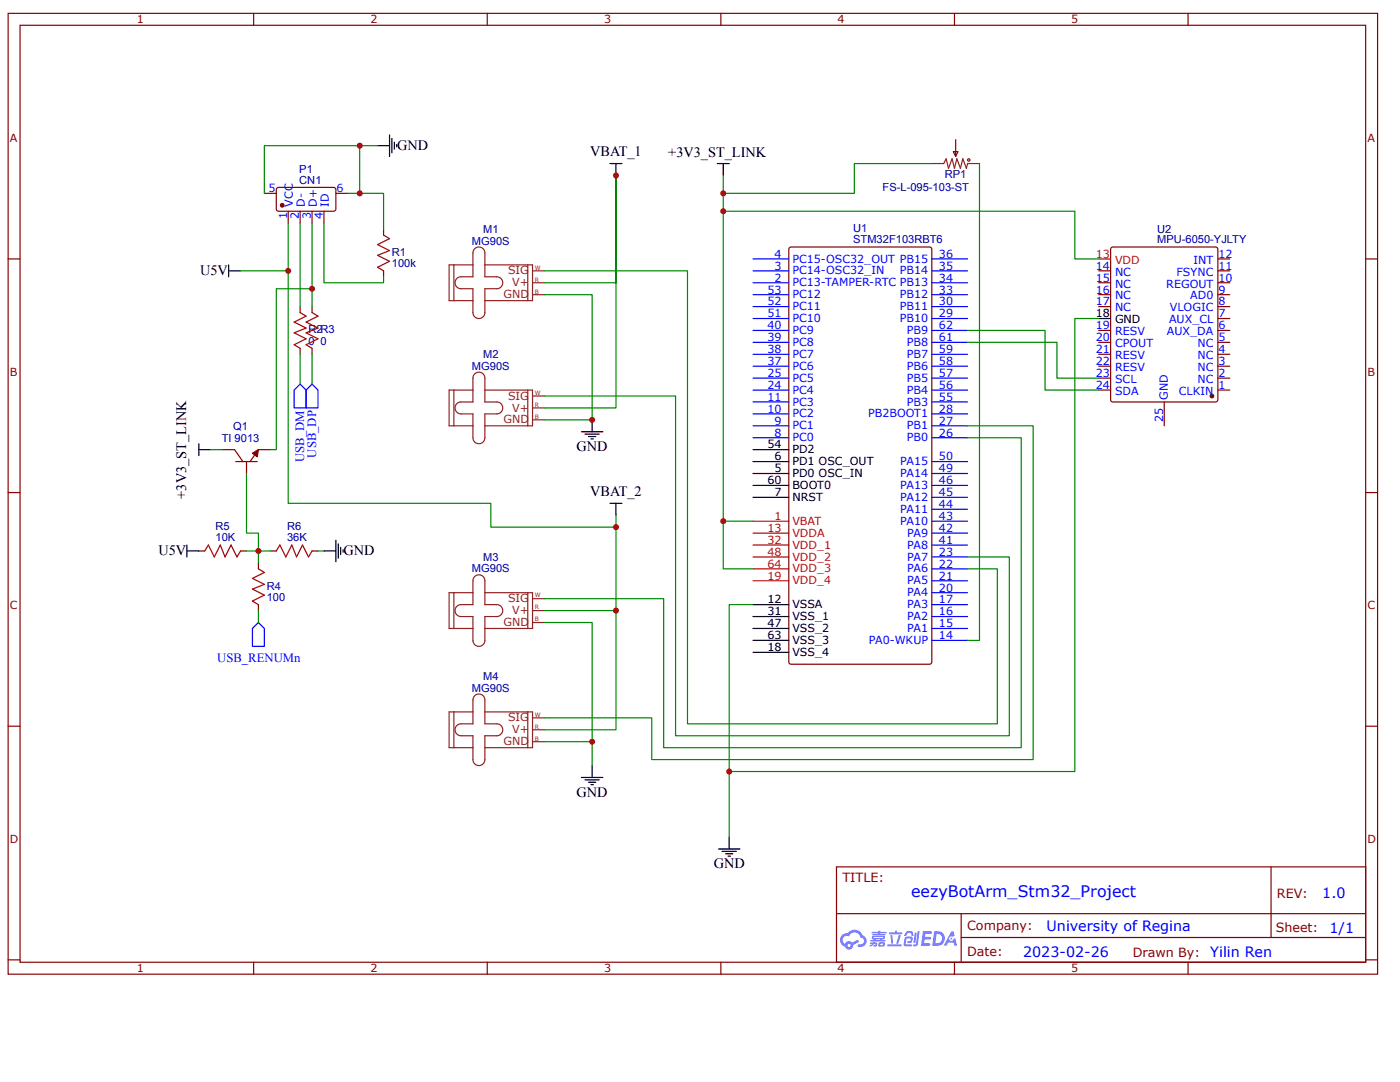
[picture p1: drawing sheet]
<svg xmlns="http://www.w3.org/2000/svg" width="279mm" height="216mm" viewBox="0 0 279 216" stroke-linecap="round" stroke-linejoin="round" font-family="sans-serif">
<g fill="none" stroke="#800" stroke-width=".24">
<path d="M1.6 2.7h273.3v191.7h-273.3zM4 5h268.5v187h-268.5zM50.6 2.7v2.3M97.2 2.7v2.3M143.9 2.7v2.3M190.5 2.7v2.3M237.1 2.7v2.3M1.6 51.7h2.4M272.5 51.7h2.4M1.6 98.3h2.4M272.5 98.3h2.4M1.6 144.9h2.4"/>
<path d="M272.5 144.9h2.4M166.9 173h105.6v19h-105.6zM253.7 173v14.1M1.6 191.5h2.4M50.6 192v2.4M97.2 192v2.4M143.9 192v2.4M167 182.3h105.5M190.5 192v2.4M191.8 187.1h80.7M191.8 182.3v9.5M237.1 192v2.4"/>
<path d="M272.5 191.5h2.4"/>
</g>
<g fill="#58f">
<path d="M184.2 185.8h1.5l.3 .1-.1 .4h-.1h-1.1l-.1 .6h1l.2 .3-.2 .3h-1.1l-.1 .7h1l.2 .1v.3l-1.8 .1z"/>
<path d="M189.8 185.9h.5l.2 .8-.4 .2a.46 .46 0 0 0-.7 .2 .46 .46 0 0 0 .3 .6 .46 .46 0 0 0 .6-.3l.3-.2 .4 1.5h-.5l-.2-.6h-1.1l-.3 .6h-.6z"/>
<path d="M182.6 186.1h.4l-.3 1.9-.2 .2-.2-.2z"/>
<path d="M183.1 185.8h.4l-.3 2.6a.53 .53 0 0 1-.4 .4 .53 .53 0 0 1-.6-.2l.6-.3z"/>
<path d="M180.9 185.9l.4-.1h.7l.3 .9-.3 .1-.3-.6h-.5l-.4 .6-.3-.1z"/>
<path d="M180.7 187l1.1-.1a.69 .69 0 0 1 .4 .7 .69 .69 0 0 1-.6 .6h-.4l-.1-.2 .2-.2h.4l.1-.5h-.9l-.2 1.1 1.2 .1 .1 .2-.2 .1h-1.1l-.3-.1-.1-.4z"/>
<path d="M177.1 188.4h2.7l.2 .3-.2 .1h-2.6z"/>
<path d="M179.4 186.6h.4a2.62 2.62 0 0 1-.8 1.8l-.1-.2z"/>
<path d="M177.7 186.6h.4l.1 1.5-.1 .2-.2-.1z"/>
<path d="M177.4 186h1.2l.1-.3h.3v.3h.9l.2 .3-.2 .1h-2.4z"/>
<path d="M173.7 188.1l.9-.2-.1 .2 .6 .1-.1 .6-.7 .1v-.3h.4v-.2a.42 .42 0 0 0-.6 .3l-.5 .2-.1-.3 .6-.2h-.4z"/>
<path d="M174 185.9h1.3v-.1l.4-.1v.3h1.1l.2 .1-.2 .1h-1.2v.2h1l.1 .1-.1 .1h-2.4l-.1-.2h1.1v-.2h-1.2z"/>
<path d="M186.4 185.8l-.3 2.9h.8a1.46 1.46 0 0 0 1.7-1.5 1.46 1.46 0 0 0-1.7-1.4zM186.9 186.3a.98 .98 0 0 1 1.1 1.1 .98 .98 0 0 1-1.3 .8z"/>
<path d="M174.1 186.9l-.1 .4 .4 .1v.2h-.7v.2h2.9l.1-.1-.1-.1h-.6l.1-.1a.4 .4 0 0 0 .5-.2 .4 .4 0 0 0-.2-.6h-2.1zM174.4 187l1.8 .1-.1 .1h-1.7zM174.8 187.4h.9l-.1 .2h-.8z"/>
<path d="M175.4 188.1v.7h1.1v-.8zM175.7 188.3h.5v.3h-.5z"/>
<path d="M168 186.6a1.38 1.38 0 0 0 .6 2.3 .84 .84 0 0 0 1 .6 .84 .84 0 0 0 .7-.9l1.1-.7-.2-.4-1.1 .6-.4-.3a.83 .83 0 0 0-1 .6 .85 .85 0 0 1-.5-1.2 .85 .85 0 0 1 1.2-.3 1.22 1.22 0 0 1 1.3-.8 1.22 1.22 0 0 1 1.1 1 .7 .7 0 0 1 .6 .9 .7 .7 0 0 1-1 .4l-.2 .3a1.01 1.01 0 0 0 1.2 .1 1.2 1.2 0 0 0 .5-1.2 1.2 1.2 0 0 0-.8-1 1.78 1.78 0 0 0-3-.4l-.6 .1zM169.1 188.6a.35 .35 0 0 1 .7 0 .35 .35 0 0 1-.7 0z"/>
<circle cx="189.9" cy="187.3" r=".18"/>
</g>
<path d="M157.6 49.4l.3-.1h27.6l.4 .3 .1 82.5-.3 .4h-27.8l-.4-.3-.1-82.4z" fill="none" stroke="#800000" stroke-width=".24"/>
<path d="M150.3 104h7.1M150.3 106.4h7.1M150.3 115.9h7.1M150.3 108.8h7.1M150.3 111.1h7.1M150.3 113.5h7.1" fill="none" stroke="#f00" stroke-width=".24"/>
<g fill="none" stroke="#00f" stroke-width=".24">
<path d="M150.3 56.4h7.1M150.3 54h7.1M150.3 51.7h7.1M150.3 58.8h7.1M186 56.4h7.1M186 54h7.1M186 51.7h7.1M186 58.8h7.1M150.3 77.8h7.1M150.3 75.5h7.1M150.3 63.6h7.1M150.3 61.2h7.1"/>
<path d="M150.3 73.1h7.1M150.3 70.7h7.1M150.3 68.3h7.1M150.3 65.9h7.1M186 77.8h7.1M186 75.5h7.1M186 63.6h7.1M186 61.2h7.1M186 73.1h7.1M186 70.7h7.1M186 68.3h7.1M186 65.9h7.1"/>
<path d="M150.3 87.3h7.1M150.3 85h7.1M150.3 82.6h7.1M150.3 80.2h7.1M186 87.3h7.1M186 85h7.1M186 82.6h7.1M186 80.2h7.1M186 99.2h7.1M186 96.9h7.1M186 94.5h7.1M186 92.1h7.1"/>
<path d="M186 118.3h7.1M186 115.9h7.1M186 113.5h7.1M186 111.1h7.1M186 108.8h7.1M186 106.4h7.1M186 104h7.1M186 101.6h7.1M186 127.8h7.1M186 125.4h7.1M186 123h7.1M186 120.6h7.1"/>
</g>
<path d="M150.3 94.5h7.1M150.3 92.1h7.1M150.3 99.2h7.1M150.3 89.7h7.1M150.3 96.9h7.1M150.3 120.6h7.1M150.3 130.2h7.1M150.3 123h7.1M150.3 125.4h7.1M150.3 127.8h7.1" fill="none" stroke="#000" stroke-width=".24"/>
<path d="M221.8 49.4l.3-.1h20.5l.4 .2 .1 30.2-.3 .4-20.7 .1-.4-.2-.1-30.2z" fill="none" stroke="#800" stroke-width=".24"/>
<circle cx="241.9" cy="79" r=".36" fill="#800"/>
<g fill="none" stroke="#800" stroke-width=".24">
<path d="M190.2 30.3h1l-.5 .9zM190.7 27.9v3.3M219.3 58.8h2.3M219.3 56.4h2.3M219.3 54h2.3M243.1 58.8h2.3M243.1 56.4h2.3M243.1 54h2.3M243.1 51.7h2.3M219.3 77.8h2.3M219.3 75.5h2.3M219.3 73.1h2.3"/>
<path d="M219.3 70.7h2.3M219.3 68.3h2.3M219.3 65.9h2.3M219.3 61.2h2.3M243.1 77.8h2.3M243.1 75.5h2.3M243.1 73.1h2.3M243.1 70.7h2.3M243.1 68.3h2.3M243.1 65.9h2.3M243.1 63.6h2.3M243.1 61.2h2.3"/>
<path d="M44.4 89.7h2.4l1.7 2.4M47.1 92.1h4.2M49.2 92.1v2.4M53.9 89.7h-2.3l-1.7 2.4M232.3 80.2v4.8"/>
<circle cx="241.9" cy="79" r=".36"/>
</g>
<path d="M219.3 51.7h2.3" fill="none" stroke="#f00" stroke-width=".24"/>
<g fill="none" stroke="#000" stroke-width=".24">
<path d="M121.7 32.6h2.4M122.9 32.6v2.4M219.3 63.6h2.3M116 86.2h4.3M116.7 86.6h2.9M117.5 87.1h1.4M117.9 87.6h.5M118.2 83.8v2.4M121.7 100.4h2.4M122.9 100.4v2.4M116 155.1h4.3M116.7 155.6h2.9"/>
<path d="M117.5 156.1h1.4M117.9 156.6h.5M118.2 152.8v2.3"/>
</g>
<circle cx="193.3" cy="31.9" r=".24" fill="none" stroke="#a00000" stroke-width=".24"/>
<g fill="none" stroke="#8d2323" stroke-width=".24">
<path d="M186 32.6h2.3l.5-.9 .5 1.9 .7-1.9 .5 1.9 .5-1.9 .7 1.9 .4-1.9 .8 1.9 .2-1h2.4M90.6 52.9v7.1M94.4 52.9h-4.8v7.1h4.8M94.7 49.6a1.19 1.19 0 0 1 1.3-.2 1.19 1.19 0 0 1 .8 1.1v4.7h2.3a1.19 1.19 0 0 1 1.2 1.2 1.19 1.19 0 0 1-1.2 1.2h-2.3v4.8a1.19 1.19 0 0 1-1.2 1.2 1.19 1.19 0 0 1-1.2-1.2v-4.8h-2.4a1.19 1.19 0 0 1-1.2-1.2 1.19 1.19 0 0 1 1.2-1.2h2.4v-4.7zM96.8 52.9h9.5v7.1h-9.5M105.3 52.9v7.1M106.3 54h2.4M106.3 56.4h2.4M106.3 58.8h2.4M90.6 77.8v7.2M94.4 77.8h-4.8v7.2h4.8M94.7 74.6a1.19 1.19 0 0 1 1.3-.2 1.19 1.19 0 0 1 .8 1.1v4.7h2.3a1.19 1.19 0 0 1 1.2 1.2 1.19 1.19 0 0 1-1.2 1.2h-2.3v4.7a1.19 1.19 0 0 1-1.2 1.2 1.19 1.19 0 0 1-1.2-1.2v-4.7h-2.4a1.19 1.19 0 0 1-1.2-1.2 1.19 1.19 0 0 1 1.2-1.2h2.4v-4.7z"/>
<path d="M96.8 77.8h9.5v7.2h-9.5M105.3 77.8v7.2M106.3 79h2.4M106.3 81.4h2.4M106.3 83.8h2.4M90.6 118.3v7.1M94.4 118.3h-4.8v7.1h4.8M94.7 115a1.19 1.19 0 0 1 1.3-.2 1.19 1.19 0 0 1 .8 1.1v4.7h2.3a1.19 1.19 0 0 1 1.2 1.2 1.19 1.19 0 0 1-1.2 1.2h-2.3v4.8a1.19 1.19 0 0 1-1.2 1.2 1.19 1.19 0 0 1-1.2-1.2v-4.8h-2.4a1.19 1.19 0 0 1-1.2-1.2 1.19 1.19 0 0 1 1.2-1.2h2.4v-4.7zM96.8 118.3h9.5v7.1h-9.5M105.3 118.3v7.1M106.3 119.5h2.4M94.7 138.8a1.19 1.19 0 0 1 1.3-.2 1.19 1.19 0 0 1 .8 1.1v4.7h2.3a1.19 1.19 0 0 1 1.2 1.2 1.19 1.19 0 0 1-1.2 1.2h-2.3v4.8a1.19 1.19 0 0 1-1.2 1.2 1.19 1.19 0 0 1-1.2-1.2v-4.8h-2.4a1.19 1.19 0 0 1-1.2-1.2 1.19 1.19 0 0 1 1.2-1.2h2.4v-4.7z"/>
<path d="M106.3 121.8h2.4M106.3 124.2h2.4M90.6 142.1v7.1M94.4 142.1h-4.8v7.1h4.8M96.8 142.1h9.5v7.1h-9.5M105.3 142.1v7.1M106.3 143.2h2.4M106.3 145.6h2.4M106.3 148h2.4"/>
</g>
<path d="M108.7 56.4h14.2v-21.4v46.4h-14.2M108.7 58.8h9.5v25h-9.5M108.7 54h28.5v90.4h61.8v-30.9h-5.9M108.7 79h26.1v67.8h66.6v-35.7h-8.3M193.1 87.3h10.7v61.9h-71.4v-29.7h-23.7M193.1 85h13.1v66.6h-76.1v-8.4h-21.4M122.9 102.8v19h-14.2M150.3 104h-6v9.5h6M108.7 124.2h9.5v28.6M122.9 121.8v23.8h-14.2M108.7 148h9.5" fill="none" stroke="#080" stroke-width=".24"/>
<path d="M50.4 90.4l1.2-.7-.3 1.5z" fill="#800"/>
<path d="M52.8 38.6h2.3M67 38.6h2.4M57.5 42.2v2.3M59.9 42.2v2.3M62.3 42.2v2.3M64.7 42.2v2.3M50.4 90.4l1.2-.7-.3 1.5z" fill="none" stroke="#800" stroke-width=".24"/>
<circle cx="56.3" cy="41" r=".36" fill="#800"/>
<g fill="none" stroke="#800" stroke-width=".24">
<path d="M55.3 37.5l.3-.1h11.1l.3 .5v4l-.4 .3-11.2-.1-.3-.4v-3.8zM76.5 45.7v1.2M76.5 54v1.2M59.9 61.2v1.2M59.9 69.5v1.2M62.3 61.2v1.2M62.3 69.5v1.2M39.7 109.9h1.2M48 109.9h1.2M51.6 112.3v1.2M53.9 109.9h1.2M62.3 109.9h1.2"/>
<path d="M51.6 120.6v1.2"/>
<circle cx="56.3" cy="41" r=".36"/>
</g>
<g fill="none" stroke="#000" stroke-width=".24">
<path d="M75.4 29.1h2.3M77.7 26.9v4.3M78.2 27.6v2.9M78.7 28.4v1.4M79.2 28.8v.5M143.1 32.6h2.4M144.3 32.6v2.4M45.6 54h2.4M45.6 52.9v2.3M39.7 89.7h2.4M39.7 88.5v2.4M37.3 109.9h2.4"/>
<path d="M37.3 108.8v2.3M64.7 109.9h2.3M67 107.8v4.3M67.5 108.5v2.9M68 109.2v1.5M68.5 109.7v.5M143.4 169.4h4.3M144.1 169.9h2.9M144.8 170.4h1.4M145.3 170.8h.5M145.5 167v2.4"/>
</g>
<g fill="none" stroke="#080" stroke-width=".24">
<path d="M71.8 29.1h-19v9.5M71.8 38.6h4.7v7.1M75.4 29.1h-3.6v9.5h-2.4M144.3 35v69M186 32.6h-15.5v6h-26.2M195.5 32.6v95.2h-2.4M57.5 44.5v9.5h-9.5M57.5 54v46.4h40.5v4.8h24.9M59.9 44.5v16.7M62.3 57.6h-7.2v32.1h-1.2M62.3 44.5v16.7M64.7 44.5v11.9h11.8v-1.2"/>
<path d="M144.3 42.2h70.2v9.5h4.8M59.9 70.7v5.9M62.3 70.7v5.9M193.1 68.3h17.8v7.2h8.4M193.1 65.9h15.5v11.9h10.7M219.3 63.6h-4.8v90.3h-69M42.1 89.7h2.3M49.2 94.5v11.9h2.4v3.5h-2.4M53.9 109.9h-2.3v2.4M63.5 109.9h1.2M51.6 121.8v2.4M150.3 120.6h-4.8v46.4"/>
</g>
<path d="M76.5 46.9l1.2 .7-2.3 1.2 2.3 1.2-2.3 1 2.3 1.1-2.3 1.2 1.1 .7M59.9 62.4l1.2 .7-2.4 1.2 2.4 1.2-2.4 .9 2.4 1.2-2.4 1.2 1.2 .7M62.3 62.4l1.2 .7-2.4 1.2 2.4 1.2-2.4 .9 2.4 1.2-2.4 1.2 1.2 .7M40.9 109.9l.7-1.1 1.2 2.3 1.2-2.3 .9 2.3 1.2-2.3 1.2 2.3 .7-1.2M51.6 113.5l1.2 .7-2.4 1.2 2.4 1.2-2.4 1 2.4 1.1-2.4 1.2 1.2 .7M55.1 109.9l.8-1.1 1.1 2.3 1.2-2.3 1 2.3 1.2-2.3 1.2 2.3 .7-1.2" fill="none" stroke="#a00000" stroke-width=".24"/>
<path d="M59.9 76.6l1.2 1.2v3.6h-2.4v-3.6zM62.3 76.6l1.2 1.2v3.6h-2.4v-3.6zM51.6 124.2l1.2 1.2v3.6h-2.4v-3.6z" fill="none" stroke="#00f" stroke-width=".24"/>
<g fill="#c00">
<circle cx="122.9" cy="35" r=".59"/>
<circle cx="122.9" cy="121.8" r=".59"/>
<circle cx="118.2" cy="83.8" r=".59"/>
<circle cx="118.2" cy="148" r=".59"/>
<circle cx="71.8" cy="29.1" r=".59"/>
<circle cx="71.8" cy="38.6" r=".59"/>
<circle cx="144.3" cy="104" r=".59"/>
<circle cx="62.3" cy="57.6" r=".59"/>
<circle cx="51.6" cy="109.9" r=".59"/>
<circle cx="122.9" cy="105.2" r=".59"/>
<circle cx="57.5" cy="54" r=".59"/>
<circle cx="144.3" cy="42.2" r=".59"/>
<circle cx="145.5" cy="153.9" r=".59"/>
<circle cx="144.3" cy="38.6" r=".59"/>
</g>
<text font-size="3.2" fill="#00f" x="181.8" y="179.1">eezyBotArm_Stm32_Project</text>
<g font-size="2.9">
<text x="79.3" y="30">GND</text>
<text x="117.8" y="31.2">VBAT_1</text>
<text x="133.4" y="31.3">+3V3_ST_LINK</text>
<text x="39.9" y="54.9">U5V</text>
<text x="115.1" y="90">GND</text>
<text x="37.1" y="99.5" transform="rotate(-90 37.1 99.5)">+3V3_ST_LINK</text>
<text x="117.8" y="99">VBAT_2</text>
<text x="31.6" y="110.8">U5V</text>
<text x="68.6" y="110.8">GND</text>
<text x="115.1" y="158.9">GND</text>
<text x="142.4" y="173.2">GND</text>
</g>
<g font-size="2.9" fill="#00f">
<text x="263.9" y="179.2">1.0</text>
<text x="208.9" y="185.7">University of Regina</text>
<text x="204.2" y="190.9">2023-02-26</text>
<text x="241.5" y="190.9">Yilin Ren</text>
<text x="265.3" y="186.2">1/1</text>
</g>
<g font-size="2.5" fill="#00f">
<text x="60.7" y="92.2" transform="rotate(-90 60.7 92.2)">USB_DM</text>
<text x="63.1" y="91.3" transform="rotate(-90 63.1 91.3)">USB_DP</text>
<text x="43.4" y="132.1">USB_RENUMn</text>
</g>
<g font-size="2.5" fill="#800">
<text x="168.1" y="176.1">TITLE:</text>
<text x="254.9" y="179.2">REV:</text>
<text x="193" y="185.6">Company:</text>
<text x="193" y="190.8">Date:</text>
<text x="226.1" y="190.9">Drawn By:</text>
<text x="254.6" y="186.1">Sheet:</text>
</g>
<g font-size="2.2" fill="#800">
<text x="27.3" y="4.7">1</text>
<text x="73.9" y="4.7">2</text>
<text x="120.6" y="4.7">3</text>
<text x="167.2" y="4.7">4</text>
<text x="213.8" y="4.7">5</text>
<text x="2" y="28.4">A</text>
<text x="272.9" y="28.4">A</text>
<text x="2" y="75">B</text>
<text x="272.9" y="75">B</text>
<text x="2" y="121.6">C</text>
<text x="272.9" y="121.6">C</text>
<text x="2" y="168.2">D</text>
<text x="272.9" y="168.2">D</text>
<text x="27.3" y="194">1</text>
<text x="73.9" y="194">2</text>
<text x="120.6" y="194">3</text>
<text x="167.2" y="194">4</text>
<text x="213.8" y="194">5</text>
</g>
<g font-size="2.2" fill="#000080">
<text x="59.7" y="34.4">P1</text>
<text x="188.6" y="35.6">RP1</text>
<text x="59.7" y="36.7">CN1</text>
<text x="176.1" y="38.1">FS-L-095-103-ST</text>
<text x="96.4" y="46.5">M1</text>
<text x="170.3" y="46.4">U1</text>
<text x="230.9" y="46.5">U2</text>
<text x="78.2" y="53.3">100k</text>
<text x="78.2" y="51.1">R1</text>
<text x="94.2" y="48.8">MG90S</text>
<text x="170.3" y="48.6">STM32F103RBT6</text>
<text x="230.9" y="48.6">MPU-6050-YJLTY</text>
<text x="61.6" y="68.8">0</text>
<text x="61.6" y="66.5">R2R3</text>
<text x="63.9" y="68.8">0</text>
<text x="96.4" y="71.5">M2</text>
<text x="94.2" y="73.8">MG90S</text>
<text x="44.2" y="88.1">TI 9013</text>
<text x="46.5" y="85.8">Q1</text>
<text x="43" y="105.8">R5</text>
<text x="57.3" y="105.8">R6</text>
<text x="43" y="108">10K</text>
<text x="57.3" y="108">36K</text>
<text x="96.4" y="111.9">M3</text>
<text x="53.2" y="119.9">100</text>
<text x="53.2" y="117.7">R4</text>
<text x="94.2" y="114.2">MG90S</text>
<text x="96.4" y="135.7">M4</text>
<text x="94.2" y="138">MG90S</text>
</g>
<g font-size="2.2" fill="#00f">
<text x="53.6" y="38.3">5</text>
<text x="58.5" y="41.3" transform="rotate(-90 58.5 41.3)">VCC</text>
<text x="60.9" y="41.3" transform="rotate(-90 60.9 41.3)">D-</text>
<text x="63.2" y="41.3" transform="rotate(-90 63.2 41.3)">D+</text>
<text x="65.6" y="41.3" transform="rotate(-90 65.6 41.3)">ID</text>
<text x="67.1" y="38.3">6</text>
<text x="57.3" y="43.7" transform="rotate(-90 57.3 43.7)">1</text>
<text x="59.7" y="43.7" transform="rotate(-90 59.7 43.7)">2</text>
<text x="62" y="43.7" transform="rotate(-90 62 43.7)">3</text>
<text x="64.4" y="43.7" transform="rotate(-90 64.4 43.7)">4</text>
<text x="154.6" y="53.8">3</text>
<text x="154.6" y="51.4">4</text>
<text x="158.1" y="52.4">PC15-OSC32_OUT PB15</text>
<text x="187.4" y="53.8">35</text>
<text x="187.4" y="51.4">36</text>
<text x="218.7" y="53.8">14</text>
<text x="238.2" y="52.6">INT</text>
<text x="243.2" y="53.8">11</text>
<text x="243.2" y="51.4">12</text>
<text x="153.2" y="58.6">53</text>
<text x="154.6" y="56.2">2</text>
<text x="158.1" y="57.1">PC13-TAMPER-RTC PB13</text>
<text x="158.1" y="54.8">PC14-OSC32_IN</text>
<text x="158.1" y="59.5">PC12</text>
<text x="179.6" y="59.5">PB12</text>
<text x="179.6" y="54.8">PB14</text>
<text x="187.4" y="58.6">33</text>
<text x="187.4" y="56.2">34</text>
<text x="218.7" y="56.2">15</text>
<text x="218.7" y="58.6">16</text>
<text x="222.5" y="55">NC</text>
<text x="222.5" y="57.4">NC</text>
<text x="222.5" y="59.8">NC</text>
<text x="232.8" y="57.4">REGOUT</text>
<text x="234.8" y="55">FSYNC</text>
<text x="237.5" y="59.8">AD0</text>
<text x="243.2" y="58.6">9</text>
<text x="243.2" y="56.2">10</text>
<text x="153.2" y="65.7">40</text>
<text x="153.2" y="63.3">51</text>
<text x="153.2" y="60.9">52</text>
<text x="158.1" y="64.3">PC10</text>
<text x="158.1" y="61.9">PC11</text>
<text x="179.6" y="64.3">PB10</text>
<text x="179.6" y="61.9">PB11</text>
<text x="187.4" y="63.3">29</text>
<text x="187.4" y="60.9">30</text>
<text x="187.4" y="65.7">62</text>
<text x="218.7" y="60.9">17</text>
<text x="218.7" y="65.7">19</text>
<text x="222.5" y="62.1">NC</text>
<text x="233.3" y="64.5">AUX_CL</text>
<text x="233.5" y="62.1">VLOGIC</text>
<text x="243.2" y="65.7">6</text>
<text x="243.2" y="63.3">7</text>
<text x="243.2" y="60.9">8</text>
<text x="153.2" y="70.5">38</text>
<text x="153.2" y="68.1">39</text>
<text x="158.1" y="71.4">PC7</text>
<text x="158.1" y="69">PC8</text>
<text x="158.1" y="66.7">PC9</text>
<text x="181" y="71.4">PB7</text>
<text x="181" y="69">PB8</text>
<text x="181" y="66.7">PB9</text>
<text x="187.4" y="70.5">59</text>
<text x="187.4" y="68.1">61</text>
<text x="218.7" y="68.1">20</text>
<text x="218.7" y="70.5">21</text>
<text x="222.5" y="66.9">RESV</text>
<text x="222.5" y="69.3">CPOUT</text>
<text x="222.5" y="71.6">RESV</text>
<text x="232.9" y="66.9">AUX_DA</text>
<text x="239" y="71.6">NC</text>
<text x="239" y="69.3">NC</text>
<text x="243.2" y="70.5">4</text>
<text x="243.2" y="68.1">5</text>
<text x="153.2" y="77.6">24</text>
<text x="153.2" y="75.2">25</text>
<text x="153.2" y="72.8">37</text>
<text x="158.1" y="76.2">PC5</text>
<text x="158.1" y="73.8">PC6</text>
<text x="181" y="76.2">PB5</text>
<text x="181" y="73.8">PB6</text>
<text x="187.4" y="77.6">56</text>
<text x="187.4" y="75.2">57</text>
<text x="187.4" y="72.8">58</text>
<text x="218.7" y="72.8">22</text>
<text x="218.7" y="75.2">23</text>
<text x="218.7" y="77.6">24</text>
<text x="222.5" y="74">RESV</text>
<text x="222.5" y="76.4">SCL</text>
<text x="239" y="76.4">NC</text>
<text x="239" y="74">NC</text>
<text x="243.2" y="77.6">1</text>
<text x="243.2" y="75.2">2</text>
<text x="243.2" y="72.8">3</text>
<text x="153.2" y="82.4">10</text>
<text x="153.2" y="80">11</text>
<text x="158.1" y="83.3">PC2</text>
<text x="158.1" y="80.9">PC3</text>
<text x="158.1" y="78.5">PC4</text>
<text x="173.2" y="83.3">PB2BOOT1</text>
<text x="181" y="80.9">PB3</text>
<text x="181" y="78.5">PB4</text>
<text x="187.4" y="82.4">28</text>
<text x="187.4" y="80">55</text>
<text x="222.5" y="78.8">SDA</text>
<text x="233.1" y="79.7" transform="rotate(-90 233.1 79.7)">GND</text>
<text x="235.3" y="78.8">CLKIN</text>
<text x="154.6" y="87.1">8</text>
<text x="154.6" y="84.7">9</text>
<text x="158.1" y="88.1">PC0</text>
<text x="158.1" y="85.7">PC1</text>
<text x="181" y="88.1">PB0</text>
<text x="181" y="85.7">PB1</text>
<text x="187.4" y="87.1">26</text>
<text x="187.4" y="84.7">27</text>
<text x="232.1" y="84.2" transform="rotate(-90 232.1 84.2)">25</text>
<text x="179.6" y="95.2">PA14</text>
<text x="179.6" y="92.8">PA15</text>
<text x="187.4" y="94.2">49</text>
<text x="187.4" y="91.9">50</text>
<text x="179.6" y="100">PA12</text>
<text x="179.6" y="97.6">PA13</text>
<text x="187.4" y="101.4">44</text>
<text x="187.4" y="99">45</text>
<text x="187.4" y="96.6">46</text>
<text x="179.6" y="104.7">PA10</text>
<text x="179.6" y="102.3">PA11</text>
<text x="181" y="107.1">PA9</text>
<text x="187.4" y="106.1">42</text>
<text x="187.4" y="103.8">43</text>
<text x="181" y="111.8">PA7</text>
<text x="181" y="109.5">PA8</text>
<text x="187.4" y="113.3">22</text>
<text x="187.4" y="110.9">23</text>
<text x="187.4" y="108.5">41</text>
<text x="181" y="119">PA4</text>
<text x="181" y="116.6">PA5</text>
<text x="181" y="114.2">PA6</text>
<text x="187.4" y="118">20</text>
<text x="187.4" y="115.7">21</text>
<text x="181" y="123.7">PA2</text>
<text x="181" y="121.4">PA3</text>
<text x="187.4" y="125.2">15</text>
<text x="187.4" y="122.8">16</text>
<text x="187.4" y="120.4">17</text>
<text x="173.4" y="128.5">PA0-WKUP</text>
<text x="181" y="126.1">PA1</text>
<text x="187.4" y="127.5">14</text>
</g>
<g font-size="2.2" fill="#f00">
<text x="218.7" y="51.4">13</text>
<text x="222.5" y="52.6">VDD</text>
<text x="153.2" y="106.1">13</text>
<text x="154.6" y="103.8">1</text>
<text x="158.1" y="104.7">VBAT</text>
<text x="158.1" y="107.1">VDDA</text>
<text x="153.2" y="108.5">32</text>
<text x="153.2" y="110.9">48</text>
<text x="153.2" y="113.3">64</text>
<text x="158.1" y="109.5">VDD_1</text>
<text x="158.1" y="111.8">VDD_2</text>
<text x="153.2" y="115.7">19</text>
<text x="158.1" y="116.6">VDD_4</text>
<text x="158.1" y="114.2">VDD_3</text>
</g>
<g font-size="2.2" fill="#8d2323">
<text x="100.5" y="59.5">GND</text>
<text x="101.4" y="54.8">SIG</text>
<text x="102.2" y="57.1">V+</text>
<text x="101.4" y="79.7">SIG</text>
<text x="102.2" y="82.1">V+</text>
<text x="100.5" y="84.5">GND</text>
<text x="100.5" y="124.9">GND</text>
<text x="101.4" y="120.2">SIG</text>
<text x="102.2" y="122.5">V+</text>
<text x="101.4" y="144">SIG</text>
<text x="100.5" y="148.7">GND</text>
<text x="102.2" y="146.3">V+</text>
</g>
<g font-size="2.2">
<text x="218.7" y="63.3">18</text>
<text x="222.5" y="64.5">GND</text>
<text x="153.2" y="89.5">54</text>
<text x="154.6" y="94.2">5</text>
<text x="154.6" y="91.9">6</text>
<text x="158.1" y="95.2">PD0 OSC_IN</text>
<text x="158.1" y="92.8">PD1 OSC_OUT</text>
<text x="158.1" y="90.4">PD2</text>
<text x="153.2" y="96.6">60</text>
<text x="154.6" y="99">7</text>
<text x="158.1" y="100">NRST</text>
<text x="158.1" y="97.6">BOOT0</text>
<text x="153.2" y="120.4">12</text>
<text x="153.2" y="122.8">31</text>
<text x="153.2" y="125.2">47</text>
<text x="158.1" y="121.4">VSSA</text>
<text x="158.1" y="123.7">VSS_1</text>
<text x="153.2" y="129.9">18</text>
<text x="153.2" y="127.5">63</text>
<text x="158.1" y="130.9">VSS_4</text>
<text x="158.1" y="126.1">VSS_2</text>
<text x="158.1" y="128.5">VSS_3</text>
</g>
<g font-size="1.2" fill="#8d2323">
<text x="106.8" y="53.8">W</text>
<text x="106.8" y="56.2">R</text>
<text x="106.8" y="58.6">B</text>
<text x="106.8" y="78.8">W</text>
<text x="106.8" y="81.2">R</text>
<text x="106.8" y="83.5">B</text>
<text x="106.8" y="119.2">W</text>
<text x="106.8" y="121.6">R</text>
<text x="106.8" y="124">B</text>
<text x="106.8" y="143">W</text>
<text x="106.8" y="145.4">R</text>
<text x="106.8" y="147.8">B</text>
</g>
</svg>
